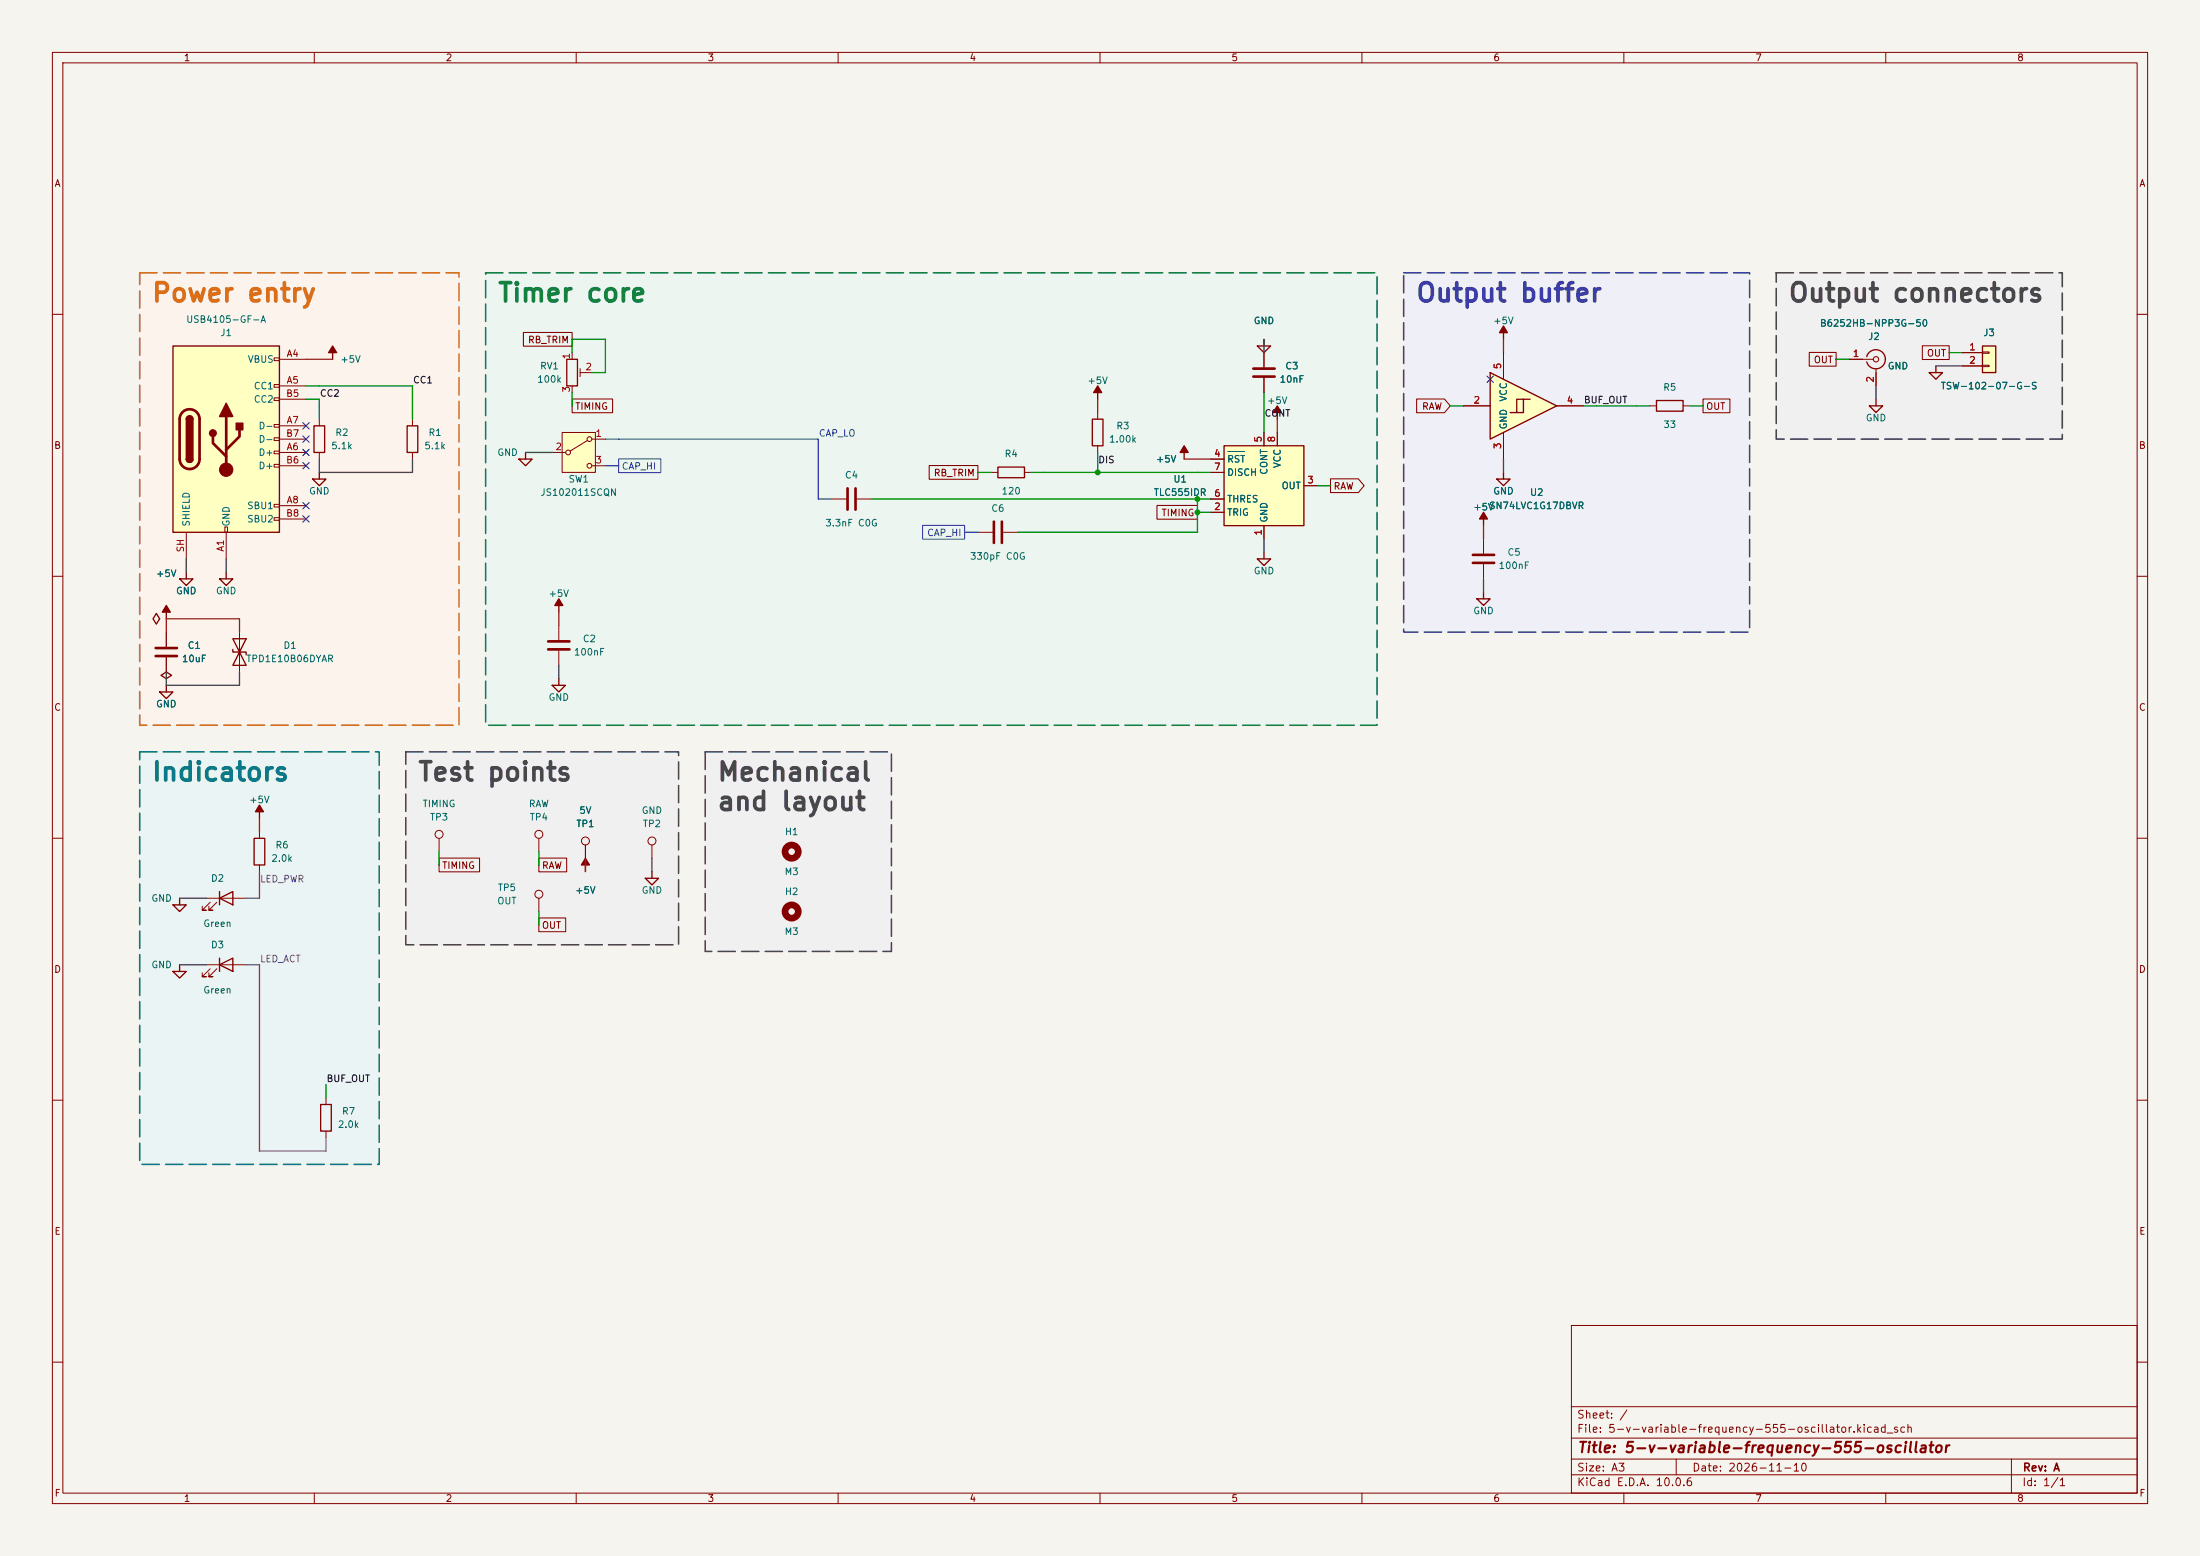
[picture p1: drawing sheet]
<svg xmlns="http://www.w3.org/2000/svg" width="420mm" height="297mm" viewBox="0 0 420 297" stroke-linecap="round" stroke-linejoin="round" font-family="sans-serif">
<path d="M0 0h420v297h-420z" fill="#f5f4ef" stroke="#f5f4ef" stroke-width=".19"/>
<g fill="none" stroke="#840000" stroke-width=".19">
<path d="M10 10h400v277h-400zM12 12h396v273h-396zM60 10v2M110 10v2M160 10v2M210 10v2M260 10v2M310 10v2M360 10v2M10 60h2M408 60h2M10 110h2"/>
<path d="M408 110h2M10 160h2M408 160h2M10 210h2M408 210h2M300 253h108v32h-108zM10 260h2M300 278.5h108M300 274.5h108M300 268.5h108M320 278.5v3M384 278.5v6.5"/>
<path d="M408 260h2M60 285v2M110 285v2M160 285v2M210 285v2M260 285v2M300 281.5h108M310 285v2M360 285v2"/>
</g>
<path d="M268 52.1h66v68.6h-66z" fill="#efeff8"/>
<path d="M26.7 143.5h45.7v78.7h-45.7z" fill="#ebf4f5"/>
<path d="M92.7 52.1h170.2v86.3h-170.2z" fill="#ecf5ef"/>
<g fill="#f0f0f0">
<path d="M339.1 52.1h54.6v31.7h-54.6z"/>
<path d="M134.6 143.5h35.6v38.1h-35.6z"/>
</g>
<path d="M26.7 52.1h60.9v86.3h-60.9z" fill="#fcf3ec"/>
<path d="M77.5 143.5h52v36.8h-52z" fill="#f0f0f0"/>
<g fill="none" stroke="#840000" stroke-width=".25">
<path d="M209.5 74.9v1.3M240 66h2.6l-1.3 1.3zM241.3 64.8v1.2M190.5 89.2h5.1v2h-5.1zM208.5 80h2.1v5.1h-2.1zM105.4 130.8h2.5l-1.2 1.3zM106.7 129.5v1.3M49.5 154.9v1.3M33 172.7h2.6l-1.3 1.3zM34.3 171.5v1.2M41.9 171.5l2.5-1.3v2.5zM41.9 170.2v2.5"/>
<path d="M48.5 160h2v5.1h-2zM41.9 184.2l2.5-1.3v2.5zM41.9 182.9v2.5M61.2 210.8h2v5.1h-2z"/>
</g>
<g fill="none" stroke="#840000" stroke-width=".19">
<path d="M209.5 78.7v1.3M241.3 67.3v2.8M241.3 72.1v2.8M158.7 95.3h2.8M163.6 95.3h2.8M189.2 90.2h1.3M195.6 90.2h1.2M209.5 85.1v1.3M186.7 101.6h2.8M191.5 101.6h2.8M49.5 158.8v1.2M39.4 171.5h7.6"/>
<path d="M40.1 172.2l-1.5 1.5h.8h-.8v-.7M41.4 172.2l-1.5 1.5h.7h-.7v-.7M49.5 165.1v1.3M83.8 160v2.6M102.9 160v2.6M39.4 184.2h7.6M40.1 184.9l-1.5 1.5h.8h-.8v-.7M41.4 184.9l-1.5 1.5h.7h-.7v-.7M62.2 209.6v1.2M62.2 215.9v1.3"/>
<circle cx="83.8" cy="159.3" r=".76"/>
<circle cx="102.9" cy="159.3" r=".76"/>
</g>
<g fill="none" stroke="#840000" stroke-width="1.3">
<circle cx="151.1" cy="174" r="1.27"/>
<circle cx="151.1" cy="162.6" r="1.27"/>
</g>
<g fill="#840000" stroke="#840000" stroke-width=".25">
<path d="M209.5 73.7l.8 1.2h-1.5z"/>
<path d="M49.5 153.7l.8 1.2h-1.5z"/>
</g>
<path d="M239.3 71.9h4M239.3 70.4h4M161.8 93.2v4.1M163.3 93.2v4.1M189.7 99.6v4M191.3 99.6v4" fill="none" stroke="#840000" stroke-width=".51"/>
<g fill="#ffffc2">
<path d="M284.5 71.1l12.7 6.4-12.7 6.3z"/>
<path d="M289.6 76.2h1.2l-2.5 2.5h1.3z"/>
<path d="M290.8 76.2h1.3l-2.5 2.5h1.2z"/>
</g>
<path d="M284.5 71.1l12.7 6.4-12.7 6.3zM290.8 76.2h-1.2v2.5h-1.3M292.1 76.2h-1.3v2.5h-1.2M368.3 71.1h2.5l-1.2 1.3zM369.6 69.9v1.2" fill="none" stroke="#840000" stroke-width=".25"/>
<path d="M279.4 77.5h5.1M287 67.3v5.1M297.2 77.5h5.1M287 82.6v5" fill="none" stroke="#840000" stroke-width=".19"/>
<path d="M378.5 66h2.5v5.1h-2.5z" fill="#ffffc2"/>
<g fill="none" stroke="#840000" stroke-width=".25">
<path d="M243.8 78.7v1.3M287 63.5v1.3M316.2 76.5h5.1v2h-5.1zM356.4 68.1a1.82 1.82 0 0 1 2-1.3 1.82 1.82 0 0 1 1.5 1.8M356.9 77.5h2.5l-1.3 1.2zM358.1 76.2v1.3M359.9 68.6a1.81 1.81 0 0 1-1.5 1.8 1.81 1.81 0 0 1-2-1.3M378.5 66h2.5v5.1h-2.5zM283.2 99.1v1.2M285.7 91.4h2.6l-1.3 1.3zM287 90.2v1.2M106.7 115.6v1.2"/>
<path d="M281.9 114.3h2.6l-1.3 1.3zM283.2 113v1.3M111.8 165.1v1.3M123.2 167.6h2.5l-1.2 1.3zM124.5 166.4v1.2M33 185.4h2.6l-1.3 1.3zM34.3 184.2v1.2"/>
</g>
<g fill="none" stroke="#840000" stroke-width=".19">
<path d="M315 77.5h1.2M321.3 77.5h1.3M353.1 68.6h4.5M358.1 70.4v3.3M374.6 67.3h3.9M374.6 69.9h3.9M378.5 67.2h1.2v.2h-1.2zM378.5 69.7h1.2v.3h-1.2zM283.2 102.9v2.8M283.2 107.7v2.8M102.9 171.5v2.5M111.8 161.3v2.5"/>
<path d="M124.5 161.3v2.5"/>
<circle cx="102.9" cy="170.7" r=".76"/>
<circle cx="111.8" cy="160.5" r=".76"/>
<circle cx="124.5" cy="160.5" r=".76"/>
</g>
<circle cx="358.1" cy="68.6" r=".51" fill="none" stroke="#840000" stroke-width=".2"/>
<path d="M281.2 105.9h4M281.2 107.4h4" fill="none" stroke="#840000" stroke-width=".51"/>
<g fill="#840000" stroke="#840000" stroke-width=".25">
<path d="M287 62.2l.8 1.3h-1.5z"/>
<path d="M283.2 97.8l.8 1.3h-1.6z"/>
<path d="M243.8 77.5l.8 1.2h-1.5z"/>
<path d="M111.8 163.8l.7 1.3h-1.5z"/>
<path d="M106.7 114.3l.7 1.3h-1.5z"/>
</g>
<path d="M107.3 82.6h6.4v7.6h-6.4z" fill="#ffffc2"/>
<g fill="none" stroke="#840000" stroke-width=".19">
<path d="M105.4 86.4h2.5M107.3 82.6h6.4v7.6h-6.4zM112.1 84.1l-3.3 2M113 83.8h2.6M113 88.9h2.6"/>
<circle cx="108.5" cy="86.4" r=".46"/>
<circle cx="112.5" cy="88.9" r=".46"/>
<circle cx="112.5" cy="83.8" r=".46"/>
</g>
<path d="M41.9 110.5h2.5l-1.2 1.3zM43.2 109.2v1.3M240 106.7h2.6l-1.3 1.3zM241.3 105.4v1.3" fill="none" stroke="#840000" stroke-width=".25"/>
<path d="M33 66h20.3v35.6h-20.3z" fill="#ffffc2"/>
<g fill="none" stroke="#840000" stroke-width=".19">
<path d="M52.3 68.3h1v.5h-1zM52.3 73.4h1v.5h-1zM52.3 75.9h1v.6h-1zM53.3 68.6h5.1M53.3 73.7h5.1M53.3 76.2h5.1M52.3 81h1v.5h-1zM52.3 83.6h1v.5h-1zM52.3 86.1h1v.5h-1zM52.3 88.6h1v.6h-1zM52.3 96.3h1v.5h-1zM52.3 98.8h1v.5h-1z"/>
<path d="M53.3 86.4h5.1M53.3 81.3h5.1M53.3 96.5h5.1M53.3 88.9h5.1M53.3 83.8h5.1M53.3 99.1h5.1M61 80v1.3M61 86.4v1.2M78.7 80v1.3M78.7 86.4v1.2M35.6 101.6v5.1M42.9 100.6h.5v1h-.5z"/>
<path d="M43.2 101.6v5.1M106.7 119.4v2.8M31.7 120.7v2.7M31.7 125.5v2.8M45.7 120.7v7.6M106.7 124.2v2.8"/>
</g>
<g fill="none" stroke="#840000" stroke-width=".25">
<path d="M33 66h20.3v35.6h-20.3zM63.5 67.3v1.3M35.6 80a.64 .64 0 0 1 .6-.6 .64 .64 0 0 1 .6 .6M35.6 87.6a.64 .64 0 0 0 .6 .7 .64 .64 0 0 0 .6-.7M59.7 91.4h2.5l-1.2 1.3zM59.9 81.3h2.1v5.1h-2.1zM61 90.2v1.2M77.7 81.3h2.1v5.1h-2.1zM99.1 87.6h2.5l-1.3 1.3zM100.3 86.4v1.2M29.8 117.1l.7 1-.7 1-.6-1zM31.7 116.8v1.3"/>
<path d="M34.3 110.5h2.5l-1.2 1.3zM35.6 109.2v1.3M30.5 132.1h2.5l-1.3 1.3zM30.7 128.9l1-.6 1.1 .6-1.1 .6zM31.7 130.8v1.3M44.4 121.9l2.6 5.1h-2.6l2.6-5.1zM44.4 124v.5h2.6v.5"/>
</g>
<path d="M34.8 78.7a1.9 1.9 0 0 1 2.1-.4 1.9 1.9 0 0 1 1.2 1.7v7.6a1.91 1.91 0 0 1-1.9 1.9 1.91 1.91 0 0 1-1.9-1.9v-7.7l.2-.7zM43.2 79.5v10.2M40.6 83.3v1.3l2.6 2.5M45.7 82v1.3l-2.5 2.6M29.7 123.7h4.1M29.7 125.2h4.1M104.6 122.4h4.1M104.6 124h4.1" fill="none" stroke="#840000" stroke-width=".51"/>
<g fill="#840000" stroke="#840000" stroke-width=".25">
<path d="M35.6 80h1.2v7.6h-1.2z"/>
<path d="M35.7 79.6a.64 .64 0 0 1 .7-.2 .64 .64 0 0 1 .4 .6h-1.2z"/>
<path d="M35.6 87.6h1.2a.64 .64 0 0 1-.6 .7 .64 .64 0 0 1-.6-.7z"/>
<path d="M43.2 77l1.2 2.5h-2.5z"/>
<path d="M45.1 80.8h1.3v1.2h-1.3z"/>
<path d="M63.5 66l.8 1.3h-1.6z"/>
<path d="M31.7 115.6l.8 1.2h-1.5z"/>
<circle cx="40.6" cy="82.7" r=".63"/>
</g>
<circle cx="43.2" cy="89.7" r="1.27" fill="#840000" stroke="#840000" stroke-width=".19"/>
<path d="M233.7 85.1h15.2v15.2h-15.2z" fill="#ffffc2"/>
<path d="M108.2 68.6h2v5.1h-2zM226.1 86.4v1.2M233.7 85.1h15.2v15.2h-15.2z" fill="none" stroke="#840000" stroke-width=".25"/>
<g fill="none" stroke="#840000" stroke-width=".19">
<path d="M109.2 67.3v1.3M109.2 73.7v1.2M110.7 70.4v1.5M110.7 71.1h2.3M241.3 67.3v2.8M241.3 72.1v2.8M279.4 77.5h5.1M287 67.3v5.1M297.2 77.5h5.1M353.1 68.6h2.5M358.1 71.1v2.6M374.6 67.3h3.9"/>
<path d="M374.6 69.9h3.9M231.1 97.8h2.6M231.1 87.6h2.6M231.1 95.3h2.6M231.1 90.2h2.6M241.3 82.6v2.5M243.8 82.6v2.5M248.9 92.7h2.6M287 82.6v5M241.3 100.3v2.6M31.7 120.7v2.7M31.7 125.5v2.8"/>
<path d="M111.8 161.3v2.5"/>
</g>
<path d="M234.4 86.2h3.2" fill="none" stroke="#006464" stroke-width=".19"/>
<path d="M226.1 85.1l.7 1.3h-1.5z" fill="#840000" stroke="#840000" stroke-width=".25"/>
<path d="M99.9 63.5h9.3v2.6h-9.3zM109.2 76.2h7.7v2.6h-7.7zM270.4 76.2h5.3l1.2 1.3-1.2 1.3h-5.3zM325.1 76.2h5.1v2.6h-5.1zM345.4 67.3h5.1v2.6h-5.1zM367 66h5.1v2.6h-5.1zM177.4 88.9h9.3v2.6h-9.3zM220.9 96.5h7.7v2.6h-7.7zM254 91.4h5.3l1.1 1.3-1.1 1.3h-5.3zM83.8 163.8h7.7v2.6h-7.7zM102.9 175.2h5.1v2.6h-5.1zM102.9 163.8h5.3v2.6h-5.3z" fill="none" stroke="#840000" stroke-width=".2"/>
<path d="M118.1 87.6h8v2.6h-8zM176.1 100.3h8v2.6h-8z" fill="none" stroke="#1e5ac8" stroke-width=".2"/>
<g fill="none" stroke="#009600" stroke-width=".25">
<path d="M58.4 73.7h20.3v6.3M58.4 76.2h2.6v3.8M109.2 67.3v-2.5h6.4v6.3h-2.6M109.2 74.9v2.6M241.3 74.9v7.7M276.9 77.5h2.5M302.3 77.5h12.7M322.6 77.5h2.5M350.5 68.6h2.6M372.1 67.3h2.5M166.4 95.3h64.7M186.7 90.2h2.5"/>
<path d="M196.8 90.2h34.3M209.5 86.4v3.8M228.6 97.8h2.5M228.6 95.3v6.3h-34.3M251.5 92.7h2.5M83.8 162.6v2.5M102.9 162.6v2.5M102.9 174v2.5M62.2 207v2.6"/>
</g>
<g fill="none" stroke="#464646" stroke-width=".25">
<path d="M241.3 64.8v2.5M358.1 73.7v2.5M369.6 69.9h5M61 87.6v2.6h17.7v-2.6M100.3 86.4h5.1M287 87.6v2.6M35.6 106.7v2.5M43.2 106.7v2.5M241.3 102.9v2.5M283.2 110.5v2.5M31.7 128.3v2.5h14v-2.5M106.7 127v2.5"/>
<path d="M34.3 171.5h5.1M124.5 163.8v2.6M34.3 184.2h5.1"/>
</g>
<path d="M58.4 68.6h5.1M209.5 76.2v2.5M287 64.8v2.5M226.1 87.6h5M243.8 80v2.6M106.7 116.8v2.6M283.2 100.3v2.6M31.7 120.7v-2.6h14v2.6M49.5 156.2v2.6M111.8 163.8v2.6" fill="none" stroke="#aa1e1e" stroke-width=".25"/>
<path d="M115.6 83.8h40.6v11.5h2.5M115.6 88.9h2.5M184.1 101.6h2.6" fill="none" stroke="#1e5ac8" stroke-width=".25"/>
<path d="M49.5 166.4v5.1h-2.5M47 184.2h2.5v35.5h12.7v-2.5" fill="none" stroke="#8232aa" stroke-width=".25"/>
<g fill="none" stroke="#000084" stroke-width=".19">
<path d="M283.9 71.8l1.2 1.2M285.1 71.8l-1.2 1.2M57.8 88.3l1.2 1.2M57.8 98.5l1.2 1.2M57.8 85.8l1.2 1.2M57.8 83.2l1.2 1.2M57.8 80.7l1.2 1.2M57.8 95.9l1.2 1.2M59 88.3l-1.2 1.2M59 98.5l-1.2 1.2M59 85.8l-1.2 1.2M59 83.2l-1.2 1.2"/>
<path d="M59 80.7l-1.2 1.2M59 95.9l-1.2 1.2"/>
</g>
<path d="M268 52.1h66v68.6h-66z" fill="none" stroke="#3c3caa" stroke-width=".3" stroke-dasharray="3.3 1.2"/>
<path d="M26.7 143.5h45.7v78.7h-45.7z" fill="none" stroke="#007882" stroke-width=".3" stroke-dasharray="3.3 1.2"/>
<path d="M92.7 52.1h170.2v86.3h-170.2z" fill="none" stroke="#14823c" stroke-width=".3" stroke-dasharray="3.3 1.2"/>
<path d="M339.1 52.1h54.6v31.7h-54.6zM77.5 143.5h52v36.8h-52zM134.6 143.5h35.6v38.1h-35.6z" fill="none" stroke="#484848" stroke-width=".3" stroke-dasharray="3.3 1.2"/>
<path d="M26.7 52.1h60.9v86.3h-60.9z" fill="none" stroke="#dc6e14" stroke-width=".3" stroke-dasharray="3.3 1.2"/>
<g fill="#009600" stroke="#009600" stroke-width=".19">
<circle cx="228.6" cy="95.3" r=".46"/>
<circle cx="209.5" cy="90.2" r=".46"/>
<circle cx="228.6" cy="97.8" r=".46"/>
</g>
<text font-size="3.5" fill="#dc6e14" x="28.8" y="58.5">Power entry</text>
<text font-size="3.5" fill="#14823c" x="94.8" y="58.5">Timer core</text>
<text font-size="3.5" fill="#3c3caa" x="270.1" y="58.5">Output buffer</text>
<g font-size="3.5" fill="#484848">
<text x="341.2" y="58.5">Output connectors</text>
<text x="79.6" y="149.9">Test points</text>
<text x="136.7" y="149.9">Mechanical</text>
<text x="136.7" y="155.6">and layout</text>
</g>
<text font-size="3.5" fill="#007882" x="28.8" y="149.9">Indicators</text>
<text font-size="2" fill="#840000" x="301" y="277.8">Title: 5-v-variable-frequency-555-oscillator</text>
<g font-size="1.5" fill="#840000">
<text x="300.9" y="273.8">File: 5-v-variable-frequency-555-oscillator.kicad_sch</text>
<text x="300.9" y="271.1">Sheet: /</text>
<text x="300.9" y="281.2">Size: A3</text>
<text x="322.9" y="281.2">Date: 2026-11-10</text>
<text x="386" y="281.2">Rev: A</text>
<text x="300.9" y="284">KiCad E.D.A. 10.0.6</text>
<text x="385.9" y="284">Id: 1/1</text>
</g>
<g font-size="1.3" fill="#840000">
<text x="35" y="12">1</text>
<text x="85" y="12">2</text>
<text x="135" y="12">3</text>
<text x="185" y="12">4</text>
<text x="235" y="12">5</text>
<text x="285" y="12">6</text>
<text x="335" y="12">7</text>
<text x="385" y="12">8</text>
<text x="10.3" y="36">A</text>
<text x="408.3" y="36">A</text>
<text x="100.7" y="65.8">RB_TRIM</text>
<text x="346.2" y="69.6">OUT</text>
<text x="367.7" y="68.4">OUT</text>
<text x="109.7" y="78.5">TIMING</text>
<text x="271.4" y="78.5">RAW</text>
<text x="325.6" y="78.5">OUT</text>
<text x="10.2" y="86">B</text>
<text x="408.2" y="86">B</text>
<text x="178.2" y="91.2">RB_TRIM</text>
<text x="254.5" y="93.8">RAW</text>
<text x="221.6" y="98.8">TIMING</text>
<text x="10.2" y="136">C</text>
<text x="408.2" y="136">C</text>
<text x="84.3" y="166.2">TIMING</text>
<text x="103.4" y="166.2">RAW</text>
<text x="103.4" y="177.6">OUT</text>
<text x="10.2" y="186">D</text>
<text x="408.2" y="186">D</text>
<text x="10.3" y="236">E</text>
<text x="408.3" y="236">E</text>
<text x="10.3" y="286">F</text>
<text x="35" y="287">1</text>
<text x="85" y="287">2</text>
<text x="135" y="287">3</text>
<text x="185" y="287">4</text>
<text x="235" y="287">5</text>
<text x="285" y="287">6</text>
<text x="335" y="287">7</text>
<text x="385" y="287">8</text>
<text x="408.3" y="286">F</text>
</g>
<g font-size="1.3" fill="#006464">
<text x="35.4" y="61.9">USB4105-GF-A</text>
<text x="42" y="64.5">J1</text>
<text x="239.2" y="62.2">GND</text>
<text x="285" y="62.2">+5V</text>
<text x="347.3" y="62.7">B6252HB-NPP3G-50</text>
<text x="356.5" y="65.2">J2</text>
<text x="378.5" y="64.5">J3</text>
<text x="47.2" y="69.5">VBUS</text>
<text x="64.9" y="69.5">+5V</text>
<text x="103" y="70.8">RV1</text>
<text x="245.3" y="70.8">C3</text>
<text x="360.3" y="70.8">GND</text>
<text x="48.3" y="74.6">CC1</text>
<text x="48.3" y="77.2">CC2</text>
<text x="102.4" y="73.4">100k</text>
<text x="207.5" y="73.6">+5V</text>
<text x="241.8" y="77.4">+5V</text>
<text x="244.2" y="73.4">10nF</text>
<text x="288" y="76.8" transform="rotate(-90 288 76.8)">VCC</text>
<text x="317.4" y="74.9">R5</text>
<text x="370.4" y="74.6">TSW-102-07-G-S</text>
<text x="49.3" y="82.2">D-</text>
<text x="63.9" y="83.5">R2</text>
<text x="81.7" y="83.5">R1</text>
<text x="213" y="82.2">R3</text>
<text x="288" y="82.1" transform="rotate(-90 288 82.1)">GND</text>
<text x="317.4" y="82">33</text>
<text x="356.1" y="80.7">GND</text>
<text x="49.3" y="87.3">D+</text>
<text x="49.3" y="89.9">D+</text>
<text x="49.3" y="84.8">D-</text>
<text x="63.1" y="86.1">5.1k</text>
<text x="80.9" y="86.1">5.1k</text>
<text x="94.8" y="87.3">GND</text>
<text x="191.7" y="87.6">R4</text>
<text x="211.6" y="84.8">1.00k</text>
<text x="220.6" y="88.6">+5V</text>
<text x="234.2" y="88.6">RST</text>
<text x="244.8" y="89.5" transform="rotate(-90 244.8 89.5)">VCC</text>
<text x="58.9" y="94.7">GND</text>
<text x="103.1" y="94.9">JS102011SCQN</text>
<text x="108.4" y="92.4">SW1</text>
<text x="161.2" y="91.6">C4</text>
<text x="191.1" y="94.7">120</text>
<text x="220.2" y="94.9">TLC555IDR</text>
<text x="223.9" y="92.4">U1</text>
<text x="234.2" y="91.1">DISCH</text>
<text x="242.3" y="90.7" transform="rotate(-90 242.3 90.7)">CONT</text>
<text x="244.6" y="93.7">OUT</text>
<text x="285" y="94.7">GND</text>
<text x="292" y="94.9">U2</text>
<text x="36.5" y="100.6" transform="rotate(-90 36.5 100.6)">SHIELD</text>
<text x="44.1" y="100.6" transform="rotate(-90 44.1 100.6)">GND</text>
<text x="47.1" y="97.5">SBU1</text>
<text x="47.1" y="100">SBU2</text>
<text x="157.4" y="100.8">3.3nF C0G</text>
<text x="189.1" y="98">C6</text>
<text x="234.2" y="98.8">TRIG</text>
<text x="234.2" y="96.2">THRES</text>
<text x="242.3" y="99.8" transform="rotate(-90 242.3 99.8)">GND</text>
<text x="281.1" y="97.7">+5V</text>
<text x="284.2" y="97.5">SN74LVC1G17DBVR</text>
<text x="185.1" y="107.1">330pF C0G</text>
<text x="287.7" y="106.4">C5</text>
<text x="29.7" y="110.4">+5V</text>
<text x="33.5" y="113.7">GND</text>
<text x="41.1" y="113.7">GND</text>
<text x="239.2" y="109.9">GND</text>
<text x="286" y="108.9">100nF</text>
<text x="104.6" y="114.2">+5V</text>
<text x="281.1" y="117.5">GND</text>
<text x="35.7" y="124.2">C1</text>
<text x="54" y="124.2">D1</text>
<text x="109.5" y="125.4">100nF</text>
<text x="111.2" y="122.9">C2</text>
<text x="34.6" y="126.7">10uF</text>
<text x="46.9" y="126.7">TPD1E10B06DYAR</text>
<text x="29.7" y="135.3">GND</text>
<text x="104.6" y="134.1">GND</text>
<text x="47.5" y="153.6">+5V</text>
<text x="80.6" y="154.4">TIMING</text>
<text x="100.8" y="154.4">RAW</text>
<text x="110.5" y="155.6">5V</text>
<text x="122.4" y="155.6">GND</text>
<text x="82" y="156.9">TP3</text>
<text x="101" y="156.9">TP4</text>
<text x="109.9" y="158.2">TP1</text>
<text x="122.6" y="158.2">TP2</text>
<text x="149.7" y="159.7">H1</text>
<text x="51.7" y="164.8">2.0k</text>
<text x="52.5" y="162.3">R6</text>
<text x="149.7" y="167.3">M3</text>
<text x="28.8" y="172.4">GND</text>
<text x="40.2" y="168.6">D2</text>
<text x="94.8" y="172.9">OUT</text>
<text x="94.9" y="170.4">TP5</text>
<text x="109.7" y="170.9">+5V</text>
<text x="122.4" y="170.9">GND</text>
<text x="149.7" y="171.1">H2</text>
<text x="38.7" y="177.2">Green</text>
<text x="149.7" y="178.8">M3</text>
<text x="28.8" y="185.1">GND</text>
<text x="40.2" y="181.3">D3</text>
<text x="38.7" y="189.9">Green</text>
<text x="64.4" y="215.6">2.0k</text>
<text x="65.2" y="213.1">R7</text>
</g>
<g font-size="1.3" fill="#a90000">
<text x="54.6" y="68.4">A4</text>
<text x="109.1" y="68.7" transform="rotate(-90 109.1 68.7)">1</text>
<text x="111.7" y="71">2</text>
<text x="286.9" y="70.6" transform="rotate(-90 286.9 70.6)">5</text>
<text x="353.6" y="68.4">1</text>
<text x="375.8" y="67.2">1</text>
<text x="375.8" y="69.7">2</text>
<text x="54.5" y="76.1">B5</text>
<text x="54.6" y="73.5">A5</text>
<text x="109.1" y="75" transform="rotate(-90 109.1 75)">3</text>
<text x="281.2" y="77.3">2</text>
<text x="299" y="77.3">4</text>
<text x="358" y="73.1" transform="rotate(-90 358 73.1)">2</text>
<text x="54.5" y="83.7">B7</text>
<text x="54.6" y="81.1">A7</text>
<text x="113.6" y="83.7">1</text>
<text x="54.5" y="88.8">B6</text>
<text x="54.6" y="86.2">A6</text>
<text x="105.9" y="86.2">2</text>
<text x="113.6" y="88.8">3</text>
<text x="231.7" y="87.5">4</text>
<text x="241.2" y="84.6" transform="rotate(-90 241.2 84.6)">5</text>
<text x="243.7" y="84.6" transform="rotate(-90 243.7 84.6)">8</text>
<text x="286.9" y="85.8" transform="rotate(-90 286.9 85.8)">3</text>
<text x="231.7" y="95.1">6</text>
<text x="231.7" y="90">7</text>
<text x="249.5" y="92.6">3</text>
<text x="54.5" y="98.9">B8</text>
<text x="54.6" y="96.4">A8</text>
<text x="231.7" y="97.7">2</text>
<text x="35.4" y="105.5" transform="rotate(-90 35.4 105.5)">SH</text>
<text x="43" y="105.4" transform="rotate(-90 43 105.4)">A1</text>
<text x="241.2" y="102.3" transform="rotate(-90 241.2 102.3)">1</text>
</g>
<g font-size="1.3" fill="#0f0f0f">
<text x="61" y="76">CC2</text>
<text x="78.7" y="73.5">CC1</text>
<text x="302.3" y="77.3">BUF_OUT</text>
<text x="241.3" y="79.8">CONT</text>
<text x="209.6" y="88.7">DIS</text>
<text x="62.2" y="206.8">BUF_OUT</text>
</g>
<g font-size="1.3" fill="#1e5ac8">
<text x="156.2" y="83.6">CAP_LO</text>
<text x="118.6" y="90">CAP_HI</text>
<text x="176.9" y="102.7">CAP_HI</text>
</g>
<g font-size="1.3" fill="#8232aa">
<text x="49.5" y="168.7">LED_PWR</text>
<text x="49.5" y="184">LED_ACT</text>
</g>
</svg>
